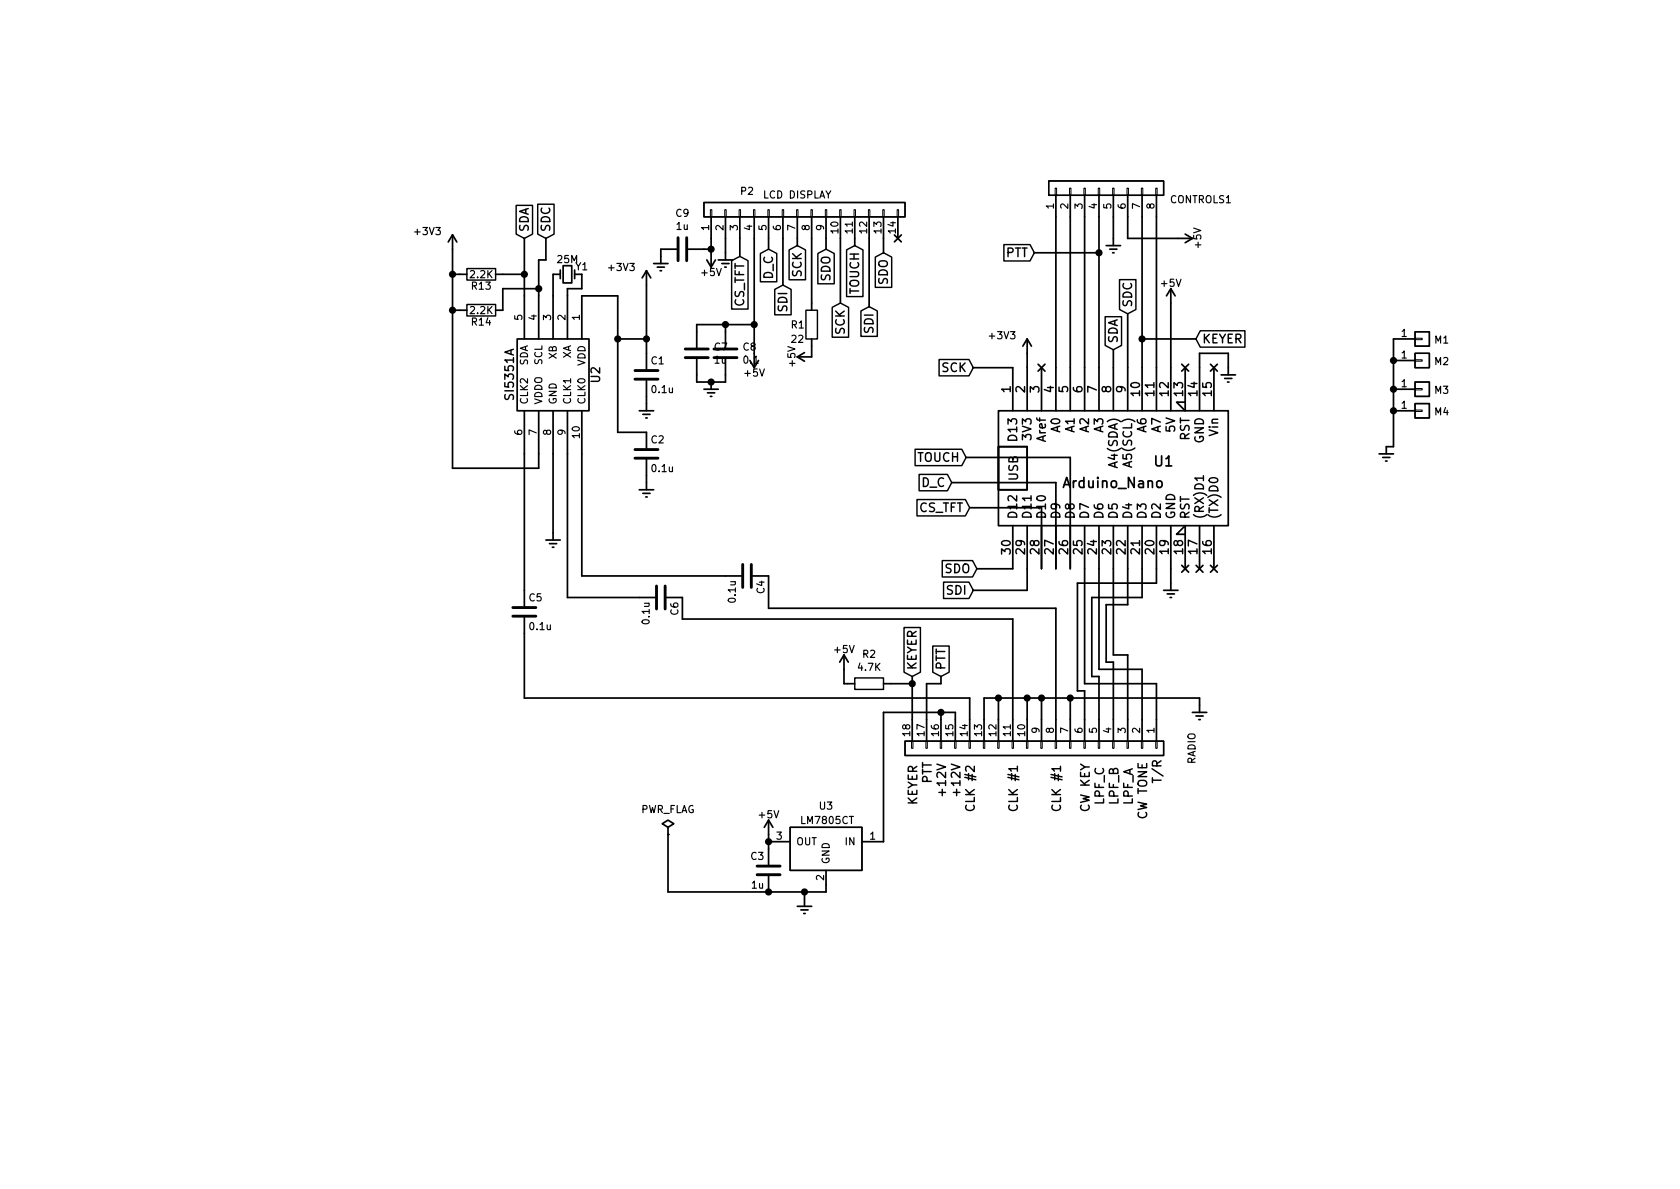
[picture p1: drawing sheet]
<svg xmlns="http://www.w3.org/2000/svg" width="297mm" height="210mm" viewBox="0 0 297 210" stroke-linecap="round" stroke-linejoin="round" font-family="sans-serif">
<g fill="none" stroke="#000" stroke-width=".3">
<path d="M125.7 38.3v8.9M128.3 38.3v7.7M130.8 38.3v7M133.3 38.3v26.7M135.9 38.3v5.8M138.4 38.3v12.1M141 38.3v5.1M143.5 38.3v16.6M146 38.3v5.8M148.6 38.3v15.3M151.1 38.3v5.1M153.7 38.3v15.9"/>
<path d="M156.2 38.3v6.4M158.7 38.3v3.9M186.7 34.5v38.1M189.2 34.5v38.1M191.8 34.5v38.1M194.3 34.5v38.1M196.8 34.5v8.9M199.4 34.5v7.7h11.4M201.9 34.5v38.1M204.5 34.5v38.1M80 41.5v41.3h15.2v-10.2M80 48.5h2.5"/>
<path d="M80 54.9h2.5M80 41.5l-.8 1.3M80 41.5l.8 1.3M87.6 48.5h5.1M91.4 59.9h12.7v12.7h-12.7zM92.7 42.2v17.7M95.2 51h-6.3v3.9h-1.3M96.5 42.2v3.8h-1.3v13.9M99.1 48.5h-1.3v11.4M99.1 47.7v1.6M99.6 47h1.5v3h-1.5zM101.6 48.5h1.3v2.5h-2.6v8.9"/>
<path d="M101.6 47.7v1.6M102.9 59.9v-7.6h6.3v24.1h5.1v2.8M109.2 59.9h5.1M114.3 47.9v17.4M114.3 47.9l-.8 1.2M114.3 47.9l.8 1.2M115.6 46.6h2.5M116.2 47.2h1.3M116.7 47.9h.3M119.6 44.1h-2.8v2.5M121.7 44.1h4M125 46l.7 1.2"/>
<path d="M126.5 46l-.8 1.2M127 46h2.5M127.6 46.6h1.3M128.1 47.2h.3M128.3 57.4v4.1M133.3 57.4h-10.1v4.1M143.5 59.9v3.2h-2.5M158.1 41.5l1.3 1.3M159.4 41.5l-1.3 1.3M181.6 59.9v12.7M181.6 59.9l-.8 1.3M181.6 59.9l.8 1.3"/>
<path d="M182.9 44.7h11.4M195.6 43.4h2.5M196.2 44.1h1.3M196.7 44.7h.3M199.4 55.5v17.1M201.9 59.9h9.6M207 51l-.8 1.3M207 51v21.6M207 51l.8 1.3M209.5 41.4l1.3 .8M210.8 42.2l-1.3 .7M250.2 59.9h-3.8v19.1h-1.3v1.3"/>
<path d="M92.7 72.6v34.6M97.8 72.6v22.9M100.3 72.6v33.1h15.5M102.9 72.6v29.2h28.2M113 72.6h2.6M113.7 73.3h1.2M114.2 73.9h.2M114.3 67.3v5.3M123.2 63.5v4.1h5.1v-4.1M124.5 68.8h2.5M125.1 69.5h1.3M125.6 70.1h.3"/>
<path d="M125.7 67.6v1.2M132.6 63.7l.7 1.3M134.1 63.7l-.8 1.3M141 63.1l1.2 .8M142.2 62.4l-1.2 .7M172.1 65h7v7.6M176.5 79h5.1v7.6h-5.1zM176.5 72.6h40.7v20.4h-40.7zM183.5 64.4l1.3 1.2M184.1 65v7.6M184.8 64.4l-1.3 1.2M196.8 61.8v10.8"/>
<path d="M208.9 64.4l1.3 1.2M209.5 65v7.6l-1.5-1.5h1.5M210.2 64.4l-1.3 1.2M214 64.4l1.2 1.2M214.6 65v7.6M215.2 64.4l-1.2 1.2M215.9 66.3h2.5M216.5 66.9h1.3M217 67.6h.3M217.2 66.3v-3.8h-5.1v10.1M246.4 72.6h3.8M246.4 63.7h3.8"/>
<path d="M246.4 68.8h3.8M96.5 95.5h2.6M97.2 96.1h1.2M97.7 96.8h.2M113 86.6h2.6M113.7 87.2h1.2M114.2 87.9h.2M114.3 81.3v5.3M168.3 85.3h18.4v15.3M170.8 80.9h18.4v19.7M171.4 89.8h12.7v10.8M179.1 93v7.6h-6.4"/>
<path d="M181.6 93v11.4h-9.5M191.8 93v27.9h12.7v10.2M194.3 93v25.4h7.6v12.7M196.8 93v22.8h2.6v15.3M199.4 93v13.9h-3.8v10.2h1.2v14M201.9 93v12.7h-8.9v13.9h1.3v11.5M204.5 93v10.1h-14v19.1h1.3v8.9M204.6 85.2l.3-.2a.49 .49 0 0 1 .6 .4v.5a.49 .49 0 0 1-.5 .3 .49 .49 0 0 1-.5-.3zM207 93v11.4M208.9 100l1.3 1.2M209.5 94.5h-1.5l1.5-1.5v7.6M210.2 100l-1.3 1.2"/>
<path d="M211.5 100l1.2 1.2M212.1 93v7.6M212.7 100l-1.2 1.2M214 100l1.2 1.2M214.6 93v7.6M215.2 100l-1.2 1.2M243.8 80.3h2.6M244.5 80.9h1.2M245 81.5h.2M92.7 109.2v14.2h78.7v7.7M117.9 105.7h2.7v3.8h58.5v21.6M133.1 101.8h2.8v5.8h50.8v23.5"/>
<path d="M149.2 115.8v5.1h1.9M149.2 115.8l-.7 1.3M149.2 115.8l.8 1.3M161.3 119.6v11.5M166.4 119.6v1.3h-2.6v10.2M205.7 104.4h2.6M206.4 105h1.2M206.9 105.7h.2M156.2 120.9h5.1M166.4 126v5.1M168.9 131.1v-5.1h-12.7v22.8h-3.8M176.5 123.4v7.7"/>
<path d="M181.6 123.4v7.7M184.1 123.4v7.7M189.2 123.4v7.7M210.8 126h2.6M211.5 126.6h1.2M212 127.2h.2M212.1 126v-2.6h-38.1v7.7M118.1 146.3l1-.6-1-.7-1 .7 1 .6v11.4h27.9v-3.8M135.9 145v7.9M135.9 154.9v2.8M135.9 148.8h3.8M135.9 145l-.8 1.3"/>
<path d="M135.9 145l.8 1.3M142.2 157.7v2.6M141 160.3h2.5M141.6 160.9h1.3M142.1 161.5h.3"/>
</g>
<g fill="none" stroke="#000" stroke-width=".51">
<path d="M119.9 42v4.1M121.4 42v4.1M112.3 67.1h4M112.3 65.5h4M112.3 79.5h4M121.2 63.2h4M121.2 61.7h4M126.2 63.2h4.1M126.2 61.7h4.1M112.3 81h4M131.3 99.8v4.1M132.8 99.8v4.1"/>
<path d="M90.7 109h4M90.7 107.4h4M116.1 103.6v4.1M117.6 103.6v4.1M133.9 154.7h4M133.9 153.2h4"/>
</g>
<g fill="none" stroke="#000" stroke-width=".25">
<path d="M91.3 36.3h2.9v5.1l-1.5 .8-1.4-.8zM95.1 36.1h2.9v5.3l-1.5 .8-1.4-.8zM124.5 35.8h35.5v2.5h-35.5zM185.4 32h20.3v2.5h-20.3zM82.5 47.5h5.1v2h-5.1zM82.5 53.8h5.1v2.1h-5.1zM129.4 46.1l1.4-.8 1.5 .8v8.6h-2.9zM134.4 44.8l1.5-.7 1.4 .7v5h-2.9zM137 51.2l1.4-.8 1.5 .8v4.5h-2.9zM139.5 44.2l1.5-.8 1.4 .8v5.3h-2.9zM142.5 54.9h2v5h-2zM144.6 44.8l1.4-.7 1.5 .7v5.4h-2.9z"/>
<path d="M147.1 54.4l1.5-.8 1.4 .8v5.2h-2.9zM149.7 44.2l1.4-.8 1.5 .8v8.2h-2.9zM152.2 55l1.5-.8 1.4 .8v4.5h-2.9zM154.8 45.5l1.4-.8 1.5 .8v5.3h-2.9zM177.5 43.3h4.6l.8 1.4-.8 1.4h-4.6zM195.4 56h2.9v5.1l-1.5 .7-1.4-.7zM197.9 49.4h2.9v5.3l-1.4 .8-1.5-.8zM212.2 58.5h7.9v2.9h-7.9l-.7-1.5zM250.2 58.7h2.5v2.5h-2.5zM161.8 79.4h8.3l.7 1.5-.7 1.4h-8.3zM166 63.6h5.3l.8 1.4-.8 1.5h-5.3zM250.2 62.5h2.5v2.5h-2.5z"/>
<path d="M250.2 67.6h2.5v2.5h-2.5zM250.2 71.4h2.5v2.5h-2.5zM162.1 88.3h8.6l.7 1.5-.7 1.4h-8.6zM162.5 83.9h5l.8 1.4-.8 1.5h-5zM166.6 99.1h5.4l.7 1.5-.7 1.4h-5.4zM182.3 87.7v.8M212.8 84.1v.9M151.1 119.9h5.1v2h-5.1zM159.8 111h2.9v7.9l-1.4 .7-1.5-.7zM164.9 114.2h2.9v4.7l-1.4 .7-1.5-.7zM166.8 102.9h4.5l.8 1.5-.8 1.4h-4.5zM160 131.1h45.7v2.5h-45.7z"/>
<path d="M165.7 135.1l1.5 .5-1.5 .5M168.2 135.1l1.5 .5-1.5 .5M172.3 135.5v.9l-.9-.8-.2-.1-.3 .1-.2 .2 .2 .6M179.9 135.9h-1.5l.4 .5M179.9 135.5v.9M187.5 135.9h-1.5l.4 .5M187.5 135.5v.9M204.5 135.4v-.7l-.2-.2-.4 .1-.1 .2v.6h1.5M205.3 134.5l-.8 .5M139.7 146.3h12.7v7.6h-12.7z"/>
</g>
<g fill="#000">
<circle cx="181.6" cy="85.3" r=".15"/>
<circle cx="181.6" cy="84.1" r=".15"/>
<circle cx="118.1" cy="147.6" r=".15"/>
</g>
<g fill="none" stroke="#000" stroke-width=".18">
<path d="M125.6 37.1h.3v1.2h-.3zM128.1 37.1h.3v1.2h-.3zM130.7 37.1h.2v1.2h-.2zM133.2 37.1h.3v1.2h-.3zM135.8 37.1h.2v1.2h-.2zM138.3 37.1h.3v1.2h-.3zM140.8 37.1h.3v1.2h-.3zM143.4 37.1h.2v1.2h-.2zM145.9 37.1h.3v1.2h-.3zM148.5 37.1h.2v1.2h-.2zM151 37.1h.3v1.2h-.3zM153.5 37.1h.3v1.2h-.3z"/>
<path d="M156.1 37.1h.2v1.2h-.2zM158.6 37.1h.3v1.2h-.3zM186.6 33.3h.2v1.2h-.2zM189.1 33.3h.3v1.2h-.3zM191.6 33.3h.3v1.2h-.3zM194.2 33.3h.2v1.2h-.2zM196.7 33.3h.3v1.2h-.3zM199.3 33.3h.2v1.2h-.2zM201.8 33.3h.3v1.2h-.3zM204.3 33.3h.3v1.2h-.3zM250.2 59.8h1.3v.3h-1.3zM250.2 63.6h1.3v.3h-1.3z"/>
<path d="M250.2 68.7h1.3v.3h-1.3zM250.2 72.5h1.3v.3h-1.3zM161.2 131.1h.2v1.2h-.2zM163.7 131.1h.3v1.2h-.3zM166.2 131.1h.3v1.2h-.3zM168.8 131.1h.2v1.2h-.2zM171.3 131.1h.3v1.2h-.3zM173.9 131.1h.2v1.2h-.2zM176.4 131.1h.3v1.2h-.3zM178.9 131.1h.3v1.2h-.3zM181.5 131.1h.2v1.2h-.2zM184 131.1h.3v1.2h-.3z"/>
<path d="M186.6 131.1h.2v1.2h-.2zM189.1 131.1h.3v1.2h-.3zM191.6 131.1h.3v1.2h-.3zM194.2 131.1h.2v1.2h-.2zM196.7 131.1h.3v1.2h-.3zM199.3 131.1h.2v1.2h-.2zM201.8 131.1h.3v1.2h-.3zM204.3 131.1h.3v1.2h-.3z"/>
</g>
<g fill="#000" stroke="#000" stroke-width=".25">
<circle cx="80" cy="48.5" r=".51"/>
<circle cx="80" cy="54.9" r=".51"/>
<circle cx="92.7" cy="48.5" r=".51"/>
<circle cx="95.3" cy="51" r=".51"/>
<circle cx="109.2" cy="59.9" r=".51"/>
<circle cx="114.3" cy="59.9" r=".51"/>
<circle cx="125.7" cy="44.1" r=".51"/>
<circle cx="128.3" cy="57.4" r=".51"/>
<circle cx="133.4" cy="57.4" r=".51"/>
<circle cx="194.3" cy="44.7" r=".51"/>
<circle cx="201.9" cy="59.9" r=".51"/>
<circle cx="125.7" cy="67.6" r=".51"/>
<circle cx="246.4" cy="63.7" r=".51"/>
<circle cx="246.4" cy="68.8" r=".51"/>
<circle cx="246.4" cy="72.6" r=".51"/>
<circle cx="161.3" cy="120.9" r=".51"/>
<circle cx="166.4" cy="126" r=".51"/>
<circle cx="176.5" cy="123.4" r=".51"/>
<circle cx="181.6" cy="123.4" r=".51"/>
<circle cx="184.2" cy="123.4" r=".51"/>
<circle cx="189.2" cy="123.4" r=".51"/>
<circle cx="135.9" cy="157.7" r=".51"/>
<circle cx="135.9" cy="148.8" r=".51"/>
<circle cx="142.2" cy="157.7" r=".51"/>
</g>
<g font-size="2.5">
<text x="204.2" y="82.5">U1</text>
<text x="188.3" y="86.3">Arduino_Nano</text>
</g>
<g font-size="2.1">
<text x="93.5" y="41.1" transform="rotate(-90 93.5 41.1)">SDA</text>
<text x="97.3" y="41.1" transform="rotate(-90 97.3 41.1)">SDC</text>
<text x="177.9" y="45.5">PTT</text>
<text x="136.7" y="49.3" transform="rotate(-90 136.7 49.3)">D_C</text>
<text x="141.7" y="48.9" transform="rotate(-90 141.7 48.9)">SCK</text>
<text x="146.8" y="49.7" transform="rotate(-90 146.8 49.7)">SDO</text>
<text x="151.9" y="52" transform="rotate(-90 151.9 52)">TOUCH</text>
<text x="157" y="50.3" transform="rotate(-90 157 50.3)">SDO</text>
<text x="131.6" y="54.4" transform="rotate(-90 131.6 54.4)">CS_TFT</text>
<text x="139.2" y="55" transform="rotate(-90 139.2 55)">SDI</text>
<text x="149.4" y="59.1" transform="rotate(-90 149.4 59.1)">SCK</text>
<text x="154.4" y="58.8" transform="rotate(-90 154.4 58.8)">SDI</text>
<text x="200.2" y="54.5" transform="rotate(-90 200.2 54.5)">SDC</text>
<text x="166.6" y="65.8">SCK</text>
<text x="197.6" y="60.8" transform="rotate(-90 197.6 60.8)">SDA</text>
<text x="212.5" y="60.7">KEYER</text>
<text x="90.9" y="70.4" transform="rotate(-90 90.9 70.4)">SI5351A</text>
<text x="106.1" y="67.6" transform="rotate(-90 106.1 67.6)">U2</text>
<text x="178.7" y="69.4" transform="rotate(-90 178.7 69.4)">1</text>
<text x="181.2" y="69.4" transform="rotate(-90 181.2 69.4)">2</text>
<text x="183.8" y="69.4" transform="rotate(-90 183.8 69.4)">3</text>
<text x="186.3" y="69.4" transform="rotate(-90 186.3 69.4)">4</text>
<text x="188.8" y="69.4" transform="rotate(-90 188.8 69.4)">5</text>
<text x="191.4" y="69.4" transform="rotate(-90 191.4 69.4)">6</text>
<text x="193.9" y="69.4" transform="rotate(-90 193.9 69.4)">7</text>
<text x="196.5" y="69.4" transform="rotate(-90 196.5 69.4)">8</text>
<text x="199" y="69.4" transform="rotate(-90 199 69.4)">9</text>
<text x="201.5" y="70" transform="rotate(-90 201.5 70)">10</text>
<text x="204.1" y="70" transform="rotate(-90 204.1 70)">11</text>
<text x="206.6" y="70" transform="rotate(-90 206.6 70)">12</text>
<text x="209.2" y="70" transform="rotate(-90 209.2 70)">13</text>
<text x="211.7" y="70" transform="rotate(-90 211.7 70)">14</text>
<text x="214.2" y="70" transform="rotate(-90 214.2 70)">15</text>
<text x="179.8" y="77.5" transform="rotate(-90 179.8 77.5)">D13</text>
<text x="182.4" y="77.4" transform="rotate(-90 182.4 77.4)">3V3</text>
<text x="184.9" y="77.9" transform="rotate(-90 184.9 77.9)">Aref</text>
<text x="187.5" y="76.4" transform="rotate(-90 187.5 76.4)">A0</text>
<text x="190" y="76.4" transform="rotate(-90 190 76.4)">A1</text>
<text x="192.5" y="76.4" transform="rotate(-90 192.5 76.4)">A2</text>
<text x="195.1" y="76.4" transform="rotate(-90 195.1 76.4)">A3</text>
<text x="202.7" y="76.4" transform="rotate(-90 202.7 76.4)">A6</text>
<text x="205.2" y="76.4" transform="rotate(-90 205.2 76.4)">A7</text>
<text x="207.8" y="76.2" transform="rotate(-90 207.8 76.2)">5V</text>
<text x="210.3" y="77.9" transform="rotate(-90 210.3 77.9)">RST</text>
<text x="215.4" y="77" transform="rotate(-90 215.4 77)">Vin</text>
<text x="162.3" y="81.7">TOUCH</text>
<text x="197.6" y="82.3" transform="rotate(-90 197.6 82.3)">A4(SDA)</text>
<text x="200.2" y="82" transform="rotate(-90 200.2 82)">A5(SCL)</text>
<text x="212.9" y="78.4" transform="rotate(-90 212.9 78.4)">GND</text>
<text x="163" y="86.1">D_C</text>
<text x="180" y="85" transform="rotate(-90 180 85)">USB</text>
<text x="162.4" y="90.5">CS_TFT</text>
<text x="179.8" y="91.9" transform="rotate(-90 179.8 91.9)">D12</text>
<text x="182.4" y="91.9" transform="rotate(-90 182.4 91.9)">D11</text>
<text x="184.9" y="91.9" transform="rotate(-90 184.9 91.9)">D10</text>
<text x="187.5" y="91.9" transform="rotate(-90 187.5 91.9)">D9</text>
<text x="190" y="91.9" transform="rotate(-90 190 91.9)">D8</text>
<text x="192.5" y="91.9" transform="rotate(-90 192.5 91.9)">D7</text>
<text x="195.1" y="91.9" transform="rotate(-90 195.1 91.9)">D6</text>
<text x="197.6" y="91.9" transform="rotate(-90 197.6 91.9)">D5</text>
<text x="200.2" y="91.9" transform="rotate(-90 200.2 91.9)">D4</text>
<text x="202.7" y="91.9" transform="rotate(-90 202.7 91.9)">D3</text>
<text x="205.2" y="91.9" transform="rotate(-90 205.2 91.9)">D2</text>
<text x="207.8" y="91.9" transform="rotate(-90 207.8 91.9)">GND</text>
<text x="210.3" y="91.9" transform="rotate(-90 210.3 91.9)">RST</text>
<text x="212.9" y="91.9" transform="rotate(-90 212.9 91.9)">(RX)D1</text>
<text x="215.4" y="91.9" transform="rotate(-90 215.4 91.9)">(TX)D0</text>
<text x="167.1" y="101.3">SDO</text>
<text x="178.7" y="97.9" transform="rotate(-90 178.7 97.9)">30</text>
<text x="181.2" y="97.9" transform="rotate(-90 181.2 97.9)">29</text>
<text x="183.8" y="97.9" transform="rotate(-90 183.8 97.9)">28</text>
<text x="186.3" y="97.9" transform="rotate(-90 186.3 97.9)">27</text>
<text x="188.8" y="97.9" transform="rotate(-90 188.8 97.9)">26</text>
<text x="191.4" y="97.9" transform="rotate(-90 191.4 97.9)">25</text>
<text x="193.9" y="97.9" transform="rotate(-90 193.9 97.9)">24</text>
<text x="196.5" y="97.9" transform="rotate(-90 196.5 97.9)">23</text>
<text x="199" y="97.9" transform="rotate(-90 199 97.9)">22</text>
<text x="201.5" y="97.9" transform="rotate(-90 201.5 97.9)">21</text>
<text x="204.1" y="97.9" transform="rotate(-90 204.1 97.9)">20</text>
<text x="206.6" y="97.9" transform="rotate(-90 206.6 97.9)">19</text>
<text x="209.2" y="97.9" transform="rotate(-90 209.2 97.9)">18</text>
<text x="211.7" y="97.9" transform="rotate(-90 211.7 97.9)">17</text>
<text x="214.2" y="97.9" transform="rotate(-90 214.2 97.9)">16</text>
<text x="167.5" y="105.2">SDI</text>
<text x="162.1" y="118.6" transform="rotate(-90 162.1 118.6)">KEYER</text>
<text x="167.1" y="118.6" transform="rotate(-90 167.1 118.6)">PTT</text>
<text x="162.2" y="142.5" transform="rotate(-90 162.2 142.5)">KEYER</text>
<text x="164.7" y="138.7" transform="rotate(-90 164.7 138.7)">PTT</text>
<text x="167.3" y="141.2" transform="rotate(-90 167.3 141.2)">+12V</text>
<text x="169.8" y="141.2" transform="rotate(-90 169.8 141.2)">+12V</text>
<text x="172.3" y="143.8" transform="rotate(-90 172.3 143.8)">CLK #2</text>
<text x="180" y="143.8" transform="rotate(-90 180 143.8)">CLK #1</text>
<text x="187.6" y="143.8" transform="rotate(-90 187.6 143.8)">CLK #1</text>
<text x="192.7" y="143.8" transform="rotate(-90 192.7 143.8)">CW KEY</text>
<text x="195.2" y="142.5" transform="rotate(-90 195.2 142.5)">LPF_C</text>
<text x="197.7" y="142.5" transform="rotate(-90 197.7 142.5)">LPF_B</text>
<text x="200.3" y="142.5" transform="rotate(-90 200.3 142.5)">LPF_A</text>
<text x="205.4" y="138.7" transform="rotate(-90 205.4 138.7)">T/R</text>
<text x="202.8" y="145" transform="rotate(-90 202.8 145)">CW TONE</text>
</g>
<g font-size="1.8">
<text x="131" y="34.5">P2</text>
<text x="135.1" y="35.1">LCD DISPLAY</text>
<text x="206.9" y="35.9">CONTROLS1</text>
<text x="73.5" y="41.6">+3V3</text>
<text x="119.5" y="38.3">C9</text>
<text x="119.6" y="40.7">1u</text>
<text x="125.4" y="40.7" transform="rotate(-90 125.4 40.7)">1</text>
<text x="127.9" y="40.7" transform="rotate(-90 127.9 40.7)">2</text>
<text x="130.5" y="40.7" transform="rotate(-90 130.5 40.7)">3</text>
<text x="133" y="40.7" transform="rotate(-90 133 40.7)">4</text>
<text x="135.5" y="40.7" transform="rotate(-90 135.5 40.7)">5</text>
<text x="138.1" y="40.7" transform="rotate(-90 138.1 40.7)">6</text>
<text x="140.6" y="40.7" transform="rotate(-90 140.6 40.7)">7</text>
<text x="143.2" y="40.7" transform="rotate(-90 143.2 40.7)">8</text>
<text x="145.7" y="40.7" transform="rotate(-90 145.7 40.7)">9</text>
<text x="148.2" y="41.2" transform="rotate(-90 148.2 41.2)">10</text>
<text x="150.8" y="41.2" transform="rotate(-90 150.8 41.2)">11</text>
<text x="153.3" y="41.2" transform="rotate(-90 153.3 41.2)">12</text>
<text x="155.9" y="41.2" transform="rotate(-90 155.9 41.2)">13</text>
<text x="158.4" y="41.2" transform="rotate(-90 158.4 41.2)">14</text>
<text x="186.3" y="36.9" transform="rotate(-90 186.3 36.9)">1</text>
<text x="188.9" y="36.9" transform="rotate(-90 188.9 36.9)">2</text>
<text x="191.4" y="36.9" transform="rotate(-90 191.4 36.9)">3</text>
<text x="194" y="36.9" transform="rotate(-90 194 36.9)">4</text>
<text x="196.5" y="36.9" transform="rotate(-90 196.5 36.9)">5</text>
<text x="199" y="36.9" transform="rotate(-90 199 36.9)">6</text>
<text x="201.6" y="36.9" transform="rotate(-90 201.6 36.9)">7</text>
<text x="204.1" y="36.9" transform="rotate(-90 204.1 36.9)">8</text>
<text x="98.6" y="46.5">25M</text>
<text x="101.8" y="47.8">Y1</text>
<text x="107.8" y="47.9">+3V3</text>
<text x="212.4" y="43.8" transform="rotate(-90 212.4 43.8)">+5V</text>
<text x="83.2" y="49.2">2.2K</text>
<text x="83.5" y="51.2">R13</text>
<text x="124.1" y="48.8">+5V</text>
<text x="205.4" y="50.7">+5V</text>
<text x="83.2" y="55.5">2.2K</text>
<text x="83.5" y="57.6">R14</text>
<text x="92.4" y="56.6" transform="rotate(-90 92.4 56.6)">5</text>
<text x="94.9" y="56.6" transform="rotate(-90 94.9 56.6)">4</text>
<text x="97.4" y="56.6" transform="rotate(-90 97.4 56.6)">3</text>
<text x="100" y="56.6" transform="rotate(-90 100 56.6)">2</text>
<text x="102.5" y="56.6" transform="rotate(-90 102.5 56.6)">1</text>
<text x="139.9" y="58.1">R1</text>
<text x="175.1" y="60">+3V3</text>
<text x="247.8" y="59.6">1</text>
<text x="93.3" y="64.7" transform="rotate(-90 93.3 64.7)">SDA</text>
<text x="95.9" y="64.5" transform="rotate(-90 95.9 64.5)">SCL</text>
<text x="98.4" y="63.4" transform="rotate(-90 98.4 63.4)">XB</text>
<text x="101" y="63.4" transform="rotate(-90 101 63.4)">XA</text>
<text x="103.5" y="64.7" transform="rotate(-90 103.5 64.7)">VDD</text>
<text x="115.2" y="64.4">C1</text>
<text x="126.3" y="62">C7</text>
<text x="126.4" y="64.3">1u</text>
<text x="131.4" y="62">C8</text>
<text x="131.6" y="64.3">0.1</text>
<text x="140" y="60.6">22</text>
<text x="140.6" y="64.7" transform="rotate(-90 140.6 64.7)">+5V</text>
<text x="247.8" y="63.4">1</text>
<text x="253.7" y="60.8">M1</text>
<text x="253.7" y="64.6">M2</text>
<text x="93.3" y="71.6" transform="rotate(-90 93.3 71.6)">CLK2</text>
<text x="95.9" y="71.6" transform="rotate(-90 95.9 71.6)">VDDO</text>
<text x="98.4" y="71.6" transform="rotate(-90 98.4 71.6)">GND</text>
<text x="101" y="71.6" transform="rotate(-90 101 71.6)">CLK1</text>
<text x="103.5" y="71.6" transform="rotate(-90 103.5 71.6)">CLK0</text>
<text x="115.4" y="69.5">0.1u</text>
<text x="131.7" y="66.6">+5V</text>
<text x="247.8" y="68.5">1</text>
<text x="253.7" y="69.6">M3</text>
<text x="92.4" y="76.9" transform="rotate(-90 92.4 76.9)">6</text>
<text x="94.9" y="76.9" transform="rotate(-90 94.9 76.9)">7</text>
<text x="97.4" y="76.9" transform="rotate(-90 97.4 76.9)">8</text>
<text x="100" y="76.9" transform="rotate(-90 100 76.9)">9</text>
<text x="102.5" y="77.4" transform="rotate(-90 102.5 77.4)">10</text>
<text x="247.8" y="72.3">1</text>
<text x="253.7" y="73.5">M4</text>
<text x="115.2" y="78.4">C2</text>
<text x="115.4" y="83.5">0.1u</text>
<text x="93.6" y="106.3">C5</text>
<text x="130.1" y="106.4" transform="rotate(-90 130.1 106.4)">0.1u</text>
<text x="135.2" y="104.9" transform="rotate(-90 135.2 104.9)">C4</text>
<text x="93.8" y="111.4">0.1u</text>
<text x="114.9" y="110.2" transform="rotate(-90 114.9 110.2)">0.1u</text>
<text x="119.9" y="108.8" transform="rotate(-90 119.9 108.8)">C6</text>
<text x="147.6" y="115.5">+5V</text>
<text x="151.8" y="118.6">4.7K</text>
<text x="152.6" y="116.3">R2</text>
<text x="160.9" y="130.1" transform="rotate(-90 160.9 130.1)">18</text>
<text x="163.5" y="130.1" transform="rotate(-90 163.5 130.1)">17</text>
<text x="166" y="130.1" transform="rotate(-90 166 130.1)">16</text>
<text x="168.6" y="130.1" transform="rotate(-90 168.6 130.1)">15</text>
<text x="171.1" y="130.1" transform="rotate(-90 171.1 130.1)">14</text>
<text x="173.6" y="130.1" transform="rotate(-90 173.6 130.1)">13</text>
<text x="176.2" y="130.1" transform="rotate(-90 176.2 130.1)">12</text>
<text x="178.7" y="130.1" transform="rotate(-90 178.7 130.1)">11</text>
<text x="181.3" y="130.1" transform="rotate(-90 181.3 130.1)">10</text>
<text x="183.8" y="129.6" transform="rotate(-90 183.8 129.6)">9</text>
<text x="186.3" y="129.6" transform="rotate(-90 186.3 129.6)">8</text>
<text x="188.9" y="129.6" transform="rotate(-90 188.9 129.6)">7</text>
<text x="191.4" y="129.6" transform="rotate(-90 191.4 129.6)">6</text>
<text x="194" y="129.6" transform="rotate(-90 194 129.6)">5</text>
<text x="196.5" y="129.6" transform="rotate(-90 196.5 129.6)">4</text>
<text x="199" y="129.6" transform="rotate(-90 199 129.6)">3</text>
<text x="201.6" y="129.6" transform="rotate(-90 201.6 129.6)">2</text>
<text x="204.1" y="129.6" transform="rotate(-90 204.1 129.6)">1</text>
<text x="211.4" y="135.2" transform="rotate(-90 211.4 135.2)">RADIO</text>
<text x="113.2" y="143.8">PWR_FLAG</text>
<text x="144.9" y="143.2">U3</text>
<text x="134.3" y="144.7">+5V</text>
<text x="137.3" y="148.5">3</text>
<text x="140.7" y="149.5">OUT</text>
<text x="141.8" y="145.7">LM7805CT</text>
<text x="149.6" y="149.5">IN</text>
<text x="153.8" y="148.5">1</text>
<text x="132.8" y="152.1">C3</text>
<text x="145.7" y="155.7" transform="rotate(-90 145.7 155.7)">2</text>
<text x="146.7" y="152.9" transform="rotate(-90 146.7 152.9)">GND</text>
<text x="132.9" y="157.1">1u</text>
</g>
</svg>
